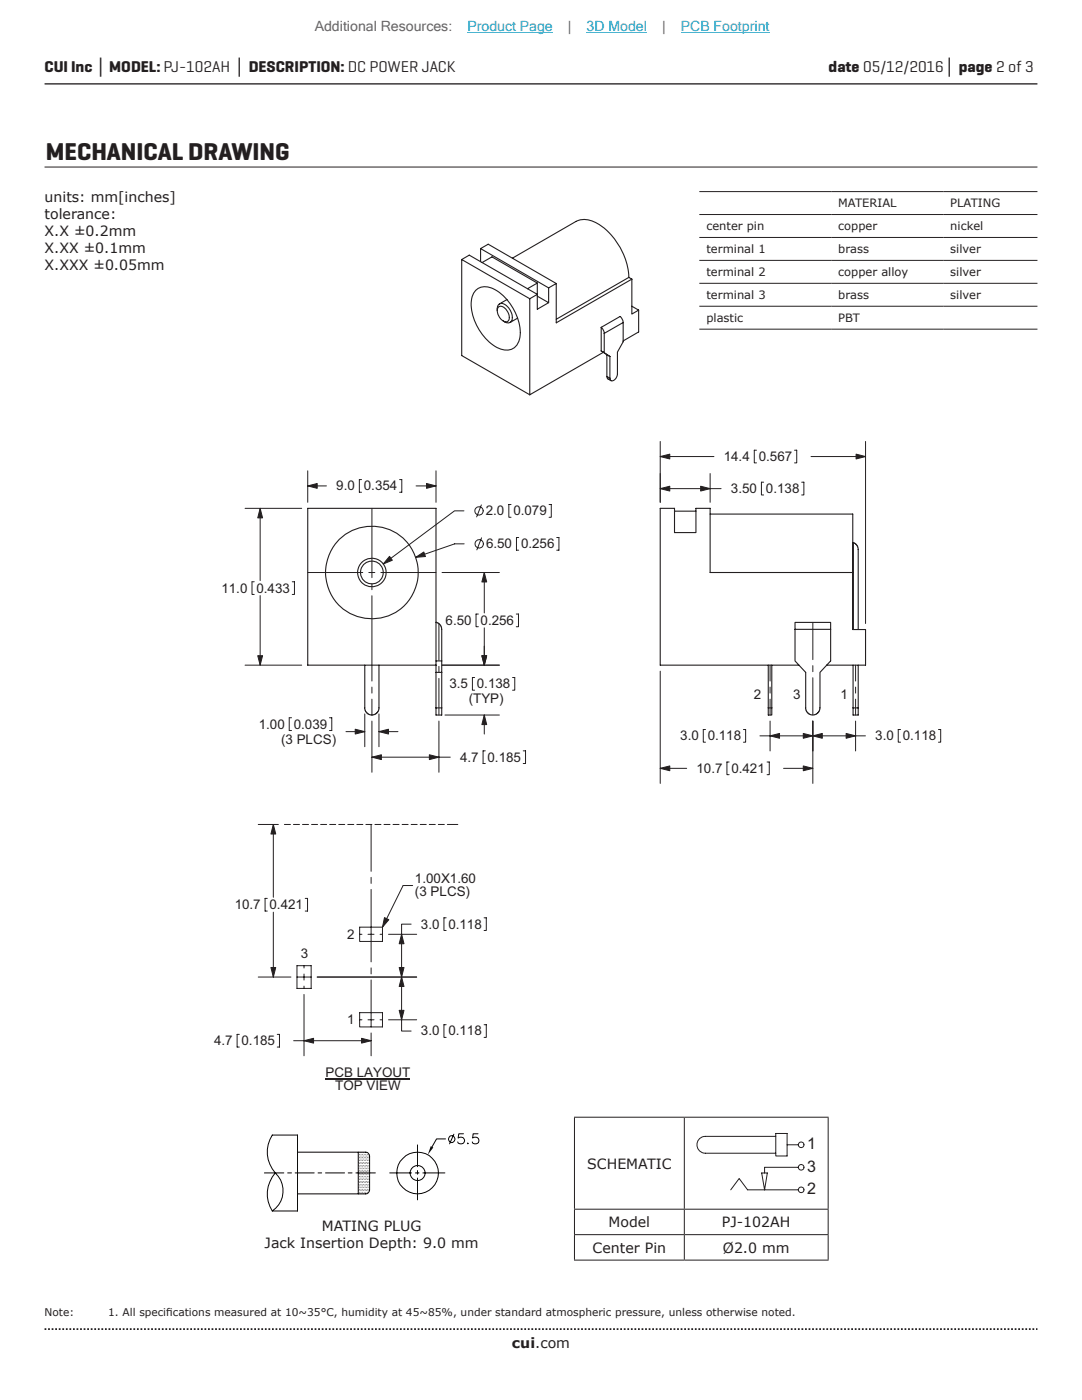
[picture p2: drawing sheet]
<svg xmlns="http://www.w3.org/2000/svg" width="216mm" height="279mm" viewBox="0 0 216 279" stroke-linecap="round" stroke-linejoin="round" font-family="sans-serif">
<path d="M8.9 16.7h198.1" fill="none" stroke="#231f20" stroke-width=".26"/>
<path d="M8.9 265.3h198.1" fill="none" stroke="#231f20" stroke-width=".35" stroke-dasharray=".4 .4 .4 .4 .4 .4" stroke-dashoffset=".7" stroke-linecap="butt"/>
<g fill="none" stroke="#231f20" stroke-width=".22">
<path d="M92.1 51.8l13.6 7.8M92.1 51.8v19.2l13.6 7.8M92.1 51.8l1.5-.9 13.6 7.8M95.1 57.7a3.4 3.4 0 0 1 4.1 .4 10.2 10.2 0 0 1 4.5 9.6 2.75 2.75 0 0 1-4.2 1.8 10.3 10.3 0 0 1-5.4-9.9l.2-.8zM95.9 49.6l1.5-.9 13.6 7.9M95.9 49.6l13.6 7.9M95.9 49.6v2.6M96.2 52.4l2-1.1 9 5.2v2.2M101.1 59.8l-1.4 .9M102.2 51.5l12.7-7.3a4.6 4.6 0 0 1 5 .8 13.9 13.9 0 0 1 5.6 10.4M105.7 59.6v19.2M107.2 58.7l-1.5 .9"/>
<path d="M107.2 59.1l2.3 1.3M107.2 56.5l-1.9 1.1M109.5 57.5v2.9l-2.3 1.3v-3M111 56.6l-1.5 .9M125.5 55.4l-14.5 8.3M125.5 55.4l.6 .3M126.1 55.7v7l1.3-.8M126.1 55.7l-15.1 8.7v-7.8M99.2 62a1.01 1.01 0 0 1 .3-1.2 1.01 1.01 0 0 1 1.3 0 2.53 2.53 0 0 1 1.1 3.5 1.22 1.22 0 0 1-1.5-.2M99.5 61.2a1.6 1.6 0 0 1 2 1.4 1.09 1.09 0 0 1-.5 1.6 2.28 2.28 0 0 1-1.7-2.7zM103.3 63.5l-1.5 .8M120 70l.4 .3-14.7 8.5"/>
<path d="M120 65.3l.4 .6 .2 .6M120 65.3v4.7M120 70l.6 .4M120.4 70.3l.7 .5M120.6 66.5v3.9M120.6 70.4l1.1 .7M121.1 75.1l.2 .5 .6 .4M121.1 70.8l.6 .3M121.1 75.1l.6 .4M121.1 70.8v4.3M121.7 71.1v4.4M124.3 64.4l-.1-.7-.5-.5-3.7 2.1"/>
<path d="M124.3 64.4v3.8l-1.1 2.1v4.3a1.22 1.22 0 0 1-1.3 1.3l-.2-.4M124.3 64.4l-3.7 2.1M126.1 61.1l1.3 .8M127.4 61.9v4.3l-3.1 1.8M134.6 102h4.3M141.7 102.6h28.5v11.7M170.2 114.3h-28.5v-12.8h-2.8v4.8h-4.3v-4.8h-2.9v31.2h27.7M170.2 114.3v11.3h2.5v7.1h-7.8M170.2 108.3l.8 .5 .2 .8v16M170.2 108.3v17.3M72.8 132.7v8.8l.4 .8 .5 .3 .5 .1M75.6 132.7v8.8l-.4 .8-1 .4"/>
<path d="M87 124.2l.8 .4 .3 1v15.7M87 132.7h-25.6v-31.2h25.6v39.8M87 131.9h1.1M87 134.2h1.1M153.3 132.7v8.6M154 132.7v8.6M158.6 125.6v6.3l2.2 2.3v7.3l.4 .8 .8 .4h.5l.5-.3 .4-.3 .2-.6v-7.3l2.1-2.3v-6.3M158.6 125.6v-1.4h7.1v1.4M158.6 125.6h7.1M170.2 132.7v8.6M171.2 132.7v8.6M87 141.3v1.4h1.1v-1.4"/>
<path d="M87 141.3h1.1M153.3 141.3v1.4h.7v-1.4M153.3 141.3h.7M170.2 141.3v1.4h1v-1.4M170.2 141.3h1"/>
<circle cx="74.2" cy="114.3" r="9.3"/>
<circle cx="74.2" cy="114.3" r="2.84"/>
<circle cx="74.2" cy="114.3" r="2.28"/>
</g>
<g fill="none" stroke="#231f20" stroke-width=".2">
<path d="M51.5 164.5h4M53.3 179.3h-.4v2.5h.4M54.5 164.5v14.6M56.7 164.5h1.3M58.6 164.5h1.2M60.4 164.5h1.2M60.9 179.3h.5v2.5h-.5M62.2 164.5h1.2M64 164.5h1.2M65.8 164.5h1.2M67.6 164.5h1.2M69.4 164.5h1.2"/>
<path d="M71.2 164.5h1.2M73 164.5h1.2M74.1 164.5v9.4M74.1 175.1v1.2M74.1 177.5v14.5M74.8 164.5h1.2M76.6 164.5h1.2M78.4 164.5h1.2M80.2 164.5h1.2M82 164.5h1.2M83.8 164.5h1.3M85.7 164.5h1.2"/>
<path d="M87.5 164.5h1.2M89.3 164.5h2.1M51.5 195h6.6M54.5 182v13M59.3 195h2.8M59.3 192.7h2.8v4.6h-2.8zM60.7 198.5v12.2M60.7 192.7v.5M60.7 194.4v1.2M60.7 196.8v.5M63.3 195h19.8M71.8 185h4.5v2.9h-4.5z"/>
<path d="M71.8 186.5h.4M73.4 186.5h1.2M74.1 193.2v1.2M74.1 195.6v9.3M75.8 186.5h.5M77.5 186.5h5.6M82 184.4h-1.9v21.4h1.9M89 183.2h-.4v2.5h.4M96.6 183.2h.4v2.5h-.4M47.8 206.4h-.5v2.6h.5M55.3 206.4h.5v2.6h-.5M58.6 207.7h15.5"/>
<path d="M71.8 202.1h4.5v2.8h-4.5zM71.8 203.5h.4M73.4 203.5h1.2M74.1 206.2v4.5M75.8 203.5h.5M77.5 203.5h5.6M89 204.5h-.4v2.5h.4M96.6 204.5h.4v2.5h-.4"/>
</g>
<path d="M80.1 195l.5 1.9h-.9z" fill="#231f20"/>
<path d="M80.1 195l.5 1.9h-.9z" fill="none" stroke="#231f20" stroke-width=".2"/>
<path d="M79.7 201.6h.9l-.5 1.9z" fill="#231f20"/>
<path d="M79.7 201.6h.9l-.5 1.9z" fill="none" stroke="#231f20" stroke-width=".2"/>
<path d="M54.1 193.1h.9l-.5 1.9z" fill="#231f20"/>
<path d="M54.1 193.1h.9l-.5 1.9z" fill="none" stroke="#231f20" stroke-width=".2"/>
<path d="M54.5 164.5l.5 1.9h-.9z" fill="#231f20"/>
<path d="M54.5 164.5l.5 1.9h-.9z" fill="none" stroke="#231f20" stroke-width=".2"/>
<path d="M72.1 207.2l2 .5-2 .5z" fill="#231f20"/>
<path d="M72.1 207.2l2 .5-2 .5z" fill="none" stroke="#231f20" stroke-width=".2"/>
<path d="M60.7 207.7l1.9-.5v1z" fill="#231f20"/>
<path d="M60.7 207.7l1.9-.5v1z" fill="none" stroke="#231f20" stroke-width=".2"/>
<path d="M80.1 186.5l.5 1.8h-.9z" fill="#231f20"/>
<path d="M80.1 186.5l.5 1.8h-.9z" fill="none" stroke="#231f20" stroke-width=".2"/>
<path d="M79.7 193.1h.9l-.5 1.9z" fill="#231f20"/>
<g fill="none" stroke="#231f20" stroke-width=".2">
<path d="M61.4 114.3h11M73.6 114.3h1.2M74.2 101.5v13.8M74.2 116.5v1.2M74.2 118.9v17M76 114.3h11M88.2 114.3h11.4M96.6 114.3v8M74.2 137.1v1.2M74.2 139.5v3.2M87.6 124.5v7.3M87.6 133v1.2"/>
<path d="M87.6 135.4v7.3M88.2 132.7h11.4M94.7 135.2h-.4v2.5h.4M95.4 122.5h-.4v2.6h.4M96.6 125.3v7.4M102.3 135.2h.4v2.5h-.4M103 122.5h.5v2.6h-.5M74.2 143.9v10.2M74.2 151.1h15.6M87.6 143.9v10.2M88.8 142.7h10.8M96.6 142.7v3.8"/>
<path d="M96.8 149.8h-.4v2.6h.4M104.4 149.8h.5v2.6h-.5M79.7 193.1h.9l-.5 1.9z"/>
</g>
<path d="M96.6 142.7l.5 1.9h-.9z" fill="#231f20"/>
<path d="M96.6 142.7l.5 1.9h-.9z" fill="none" stroke="#231f20" stroke-width=".2"/>
<path d="M96.2 130.9h.9l-.5 1.8z" fill="#231f20"/>
<path d="M96.2 130.9h.9l-.5 1.8z" fill="none" stroke="#231f20" stroke-width=".2"/>
<path d="M85.7 150.6l1.9 .5-1.9 .5z" fill="#231f20"/>
<path d="M85.7 150.6l1.9 .5-1.9 .5z" fill="none" stroke="#231f20" stroke-width=".2"/>
<path d="M74.2 151.1l1.9-.5v1z" fill="#231f20"/>
<path d="M74.2 151.1l1.9-.5v1z" fill="none" stroke="#231f20" stroke-width=".2"/>
<path d="M96.2 130.9h.9l-.5 1.8z" fill="#231f20"/>
<path d="M96.2 130.9h.9l-.5 1.8z" fill="none" stroke="#231f20" stroke-width=".2"/>
<path d="M96.6 114.3l.5 1.8h-.9z" fill="#231f20"/>
<g fill="none" stroke="#231f20" stroke-width=".2">
<path d="M96.6 114.3l.5 1.8h-.9zM131.7 133.9v22.5M153.7 132.7v3.2M153.7 137.1v1.2M153.7 139.5v3.2M162.2 124.2v7.4M162.2 132.8v1.2M162.2 135.3v7.4M170.7 132.7v3.2M170.7 137.1v1.2M170.7 139.5v3.2M131.7 153.3h5.3"/>
<path d="M140.8 145.6h-.5v2.5h.5M145.5 152.1h-.5v2.5h.5M148.3 145.6h.5v2.5h-.5M151.6 146.9h21.1M153.1 152.1h.4v2.5h-.4M153.7 143.9v6M156.3 153.3h5.9M162.2 143.9v12.5M170.7 143.9v6M179.7 145.6h-.5v2.5h.5M187.3 145.6h.4v2.5h-.4"/>
</g>
<path d="M162.2 146.9l1.9-.5v.9z" fill="#231f20"/>
<path d="M162.2 146.9l1.9-.5v.9z" fill="none" stroke="#231f20" stroke-width=".2"/>
<path d="M168.8 146.4l1.9 .5-1.9 .4z" fill="#231f20"/>
<path d="M168.8 146.4l1.9 .5-1.9 .4z" fill="none" stroke="#231f20" stroke-width=".2"/>
<path d="M153.7 146.9l1.8-.5v.9z" fill="#231f20"/>
<path d="M153.7 146.9l1.8-.5v.9z" fill="none" stroke="#231f20" stroke-width=".2"/>
<path d="M160.3 146.4l1.9 .5-1.9 .4z" fill="#231f20"/>
<path d="M160.3 146.4l1.9 .5-1.9 .4z" fill="none" stroke="#231f20" stroke-width=".2"/>
<path d="M131.7 153.3l1.9-.4v.9z" fill="#231f20"/>
<path d="M131.7 153.3l1.9-.4v.9z" fill="none" stroke="#231f20" stroke-width=".2"/>
<path d="M160.3 152.9l1.9 .4-1.9 .5z" fill="#231f20"/>
<g fill="none" stroke="#231f20" stroke-width=".2">
<path d="M61.4 97h3.7M61.4 94v6.2M72.1 95.7h-.4v2.5h.4M79.7 95.7h.5v2.5h-.5M83 97h4M87 94v6.2M48.9 101.5h11.3M50.7 116.1h-.4v2.5h.4M51.9 101.5v14.4M51.9 118.9v13.8M58.3 116.1h.5v2.5h-.5M92.6 102h-1.9l-14.2 10.6"/>
<path d="M92.6 108.5h-1.9l-7.8 2.7M96.1 100.8l-1 2.4M96.1 107.3l-1 2.4M102 100.7h-.5v2.5h.5M103.5 107.3h-.4v2.5h.4M109.6 100.7h.4v2.5h-.4M111.1 107.3h.4v2.5h-.4M48.9 132.7h11.3M58.2 143.2h-.5v2.6h.5M65.7 143.2h.5v2.6h-.5M69 146h3.8M72.8 142.5v6.5"/>
<path d="M75.6 146h3.8M75.6 142.5v6.5M160.3 152.9l1.9 .4-1.9 .5z"/>
<circle cx="95.6" cy="102" r=".83"/>
<circle cx="95.6" cy="108.5" r=".84"/>
</g>
<path d="M51.4 130.9h1l-.5 1.8z" fill="#231f20"/>
<path d="M51.4 130.9h1l-.5 1.8z" fill="none" stroke="#231f20" stroke-width=".2"/>
<path d="M61.4 97l1.9-.5v1z" fill="#231f20"/>
<path d="M61.4 97l1.9-.5v1z" fill="none" stroke="#231f20" stroke-width=".2"/>
<path d="M75.6 146l1.9-.5v1z" fill="#231f20"/>
<path d="M75.6 146l1.9-.5v1z" fill="none" stroke="#231f20" stroke-width=".2"/>
<path d="M70.9 145.5l1.9 .5-1.9 .5z" fill="#231f20"/>
<path d="M70.9 145.5l1.9 .5-1.9 .5z" fill="none" stroke="#231f20" stroke-width=".2"/>
<path d="M85.1 96.5l1.9 .5-1.9 .5z" fill="#231f20"/>
<path d="M85.1 96.5l1.9 .5-1.9 .5z" fill="none" stroke="#231f20" stroke-width=".2"/>
<path d="M82.9 111.2l1.7-1 .3 .9z" fill="#231f20"/>
<path d="M82.9 111.2l1.7-1 .3 .9z" fill="none" stroke="#231f20" stroke-width=".2"/>
<path d="M51.9 101.5l.5 1.9h-1z" fill="#231f20"/>
<path d="M51.9 101.5l.5 1.9h-1z" fill="none" stroke="#231f20" stroke-width=".2"/>
<path d="M77.7 111l.6 .8-1.8 .8z" fill="#231f20"/>
<path d="M77.7 111l.6 .8-1.8 .8zM82.3 176.7h-1.9l-4.1 8.3M64.9 215.3h17" fill="none" stroke="#231f20" stroke-width=".2"/>
<path d="M76.7 183.1l.9 .4-1.3 1.5z" fill="#231f20"/>
<path d="M131.7 97.5h12.2M131.7 88.1v12.1M131.7 91.1h10.8M141.7 94.5v5.7M151 89.8h-.5v2.6h.5M152.4 96.2h-.5v2.6h.5M158.5 89.8h.5v2.6h-.5M160 96.2h.4v2.6h-.4M161.8 91.1h10.9M172.7 88.1v36.3M76.7 183.1l.9 .4-1.3 1.5z" fill="none" stroke="#231f20" stroke-width=".2"/>
<path d="M131.7 91.1l1.9-.5v1z" fill="#231f20"/>
<path d="M131.7 91.1l1.9-.5v1z" fill="none" stroke="#231f20" stroke-width=".2"/>
<path d="M170.8 90.6l1.9 .5-1.9 .5z" fill="#231f20"/>
<path d="M170.8 90.6l1.9 .5-1.9 .5z" fill="none" stroke="#231f20" stroke-width=".2"/>
<path d="M131.7 97.5l1.9-.5v1z" fill="#231f20"/>
<path d="M131.7 97.5l1.9-.5v1z" fill="none" stroke="#231f20" stroke-width=".2"/>
<path d="M139.8 97l1.9 .5-1.9 .5z" fill="#231f20"/>
<g fill="none" stroke="#231f20" stroke-width=".2">
<path d="M8.9 33.3h198.1M139.5 38.2h67.5M139.5 42.8h67.5M139.5 47.4h67.5M139.5 52h67.5M139.5 56.5h67.5M139.5 61.1h67.5M139.5 65.7h67.5M139.8 97l1.9 .5-1.9 .5zM114.5 223h50.8M114.6 223.1v18.1M136.5 223.1v18.1"/>
<path d="M145.8 237.5l1.7-2.3 1.7 2.3h10.1M152 234.1h1.1l-.5 3.4zM154.8 226.8h-14a1.68 1.68 0 0 0-1.7 1.7 1.68 1.68 0 0 0 1.7 1.7h14M154.8 226.2h2.3v4.5h-2.3zM157.1 228.5h2.2M159.3 233h-6.7v1.1M165.3 223.1v18.1M114.5 241.3h50.8M114.5 246.4h50.8M114.5 251.5h50.8M114.6 241.4v4.9M114.6 246.5v4.9"/>
<path d="M136.5 241.4v4.9M136.5 246.5v4.9M165.3 241.4v4.9M165.3 246.5v4.9"/>
<circle cx="159.9" cy="233" r=".56"/>
<circle cx="159.9" cy="228.5" r=".56"/>
<circle cx="159.9" cy="237.5" r=".56"/>
</g>
<g fill="none" stroke="#040503" stroke-width=".2">
<path d="M52.7 234.1h3.9M54.9 234.1a6.2 6.2 0 0 1-.6-7.6h5.1v15.2h-5.1a6.3 6.3 0 0 1 .6-7.6 4.9 4.9 0 0 1-.6 7.6M57.4 234.1h.8M58.9 234.1h3.8M59.4 229.9h13.6a.8 .8 0 0 1 .7 .8v6.8a.8 .8 0 0 1-.7 .8h-13.6M63.5 234.1h.7M65 234.1h3.8M69.5 234.1h.7M71 234.1h3.9M71.5 229.9v8.4M77.8 234.1h4.3M82.9 234.1h.7"/>
<path d="M83.3 228.5v4.3M83.3 233.6v.7M83.3 235.1v4.4M84.4 234.1h4.4M88.9 227.3h-1.8l-.9 1.6"/>
<circle cx="83.3" cy="234.1" r="4.2"/>
<circle cx="83.3" cy="234.1" r="1.5"/>
</g>
<path d="M86 228.7l.5 .3-1.1 1.5z" fill="#040503"/>
<g fill="none" stroke="#040503" stroke-width=".2">
<path d="M71.6 230v.1M71.6 230.7v.1M71.6 231.3v.1M71.6 231.9v.1M71.6 232.5v.1M71.6 233.2v.1M71.6 233.8v.1M71.6 234.4v.1M71.6 235.1h.1M71.6 235.7v.1M71.6 236.3v.1M71.6 236.9v.1"/>
<path d="M71.6 237.6v.1M71.6 238.2v.1M71.7 230.3v.1M71.7 231v.1M71.7 231.6v.1M71.7 232.2v.1M71.7 232.8v.1M71.7 233.5v.1M71.7 234.1v.1M71.7 234.7v.1M71.7 235.4h.1M71.7 236v.1"/>
<path d="M71.7 236.6v.1M71.7 237.3v.1M71.7 237.9v.1M71.9 230v.1M71.9 230.7v.1M71.9 231.3v.1M71.9 231.9v.1M71.9 232.5v.1M71.9 233.2v.1M71.9 233.8v.1M71.9 234.4v.1M71.9 235.1h.1"/>
<path d="M71.9 235.7v.1M71.9 236.3v.1M71.9 236.9v.1M71.9 237.6v.1M71.9 238.2v.1M72 230.3v.1M72 231v.1M72 231.6v.1M72 232.2v.1M72 232.8v.1M72 233.5v.1M72 234.1v.1"/>
<path d="M72 234.7v.1M72 235.4h.1M72 236v.1M72 236.6v.1M72 237.3v.1M72 237.9v.1M72.2 230v.1M72.2 230.7v.1M72.2 231.3v.1M72.2 231.9v.1M72.2 232.5v.1M72.2 233.2v.1"/>
<path d="M72.2 233.8v.1M72.2 234.4v.1M72.2 235.1h.1M72.2 235.7v.1M72.2 236.3v.1M72.2 236.9v.1M72.2 237.6v.1M72.2 238.2v.1M72.3 230.3v.1M72.3 231v.1M72.3 231.6v.1M72.3 232.2v.1"/>
<path d="M72.3 232.8v.1M72.3 233.5v.1M72.3 234.1v.1M72.3 234.7v.1M72.3 235.4h.1M72.3 236v.1M72.3 236.6v.1M72.3 237.3v.1M72.3 237.9v.1M72.5 230v.1M72.5 230.7v.1M72.5 231.3v.1"/>
<path d="M72.5 231.9v.1M72.5 232.5v.1M72.5 233.2v.1M72.5 233.8v.1M72.5 234.4v.1M72.5 235.1h.1M72.5 235.7v.1M72.5 236.3v.1M72.5 236.9v.1M72.5 237.6v.1M72.5 238.2v.1M72.7 230.3v.1"/>
<path d="M72.7 231v.1M72.7 231.6v.1M72.7 232.2v.1M72.7 232.8v.1M72.7 233.5v.1M72.7 234.1v.1M72.7 234.7v.1M72.7 235.4h.1M72.7 236v.1M72.7 236.6v.1M72.7 237.3v.1M72.7 237.9v.1"/>
<path d="M72.9 230v.1M72.9 230.7v.1M72.9 231.3v.1M72.9 231.9v.1M72.9 232.5v.1M72.9 233.2v.1M72.9 233.8v.1M72.9 234.4v.1M72.9 235.1h.1M72.9 235.7v.1M72.9 236.3v.1M72.9 236.9v.1"/>
<path d="M72.9 237.6v.1M72.9 238.2v.1M73 230.3v.1M73 231v.1M73 231.6v.1M73 232.2v.1M73 232.8v.1M73 233.5v.1M73 234.1v.1M73 234.7v.1M73 235.4h.1M73 236v.1"/>
<path d="M73 236.6v.1M73 237.3v.1M73 237.9v.1M73.2 230v.1M73.2 230.7v.1M73.2 231.3v.1M73.2 231.9v.1M73.2 232.5v.1M73.2 233.2v.1M73.2 233.8v.1M73.2 234.4v.1M73.2 235.1h.1"/>
<path d="M73.2 235.7v.1M73.2 236.3v.1M73.2 236.9v.1M73.2 237.6v.1M73.3 230.3v.1M73.3 231v.1M73.3 231.6v.1M73.3 232.2v.1M73.3 232.8v.1M73.3 233.5v.1M73.3 234.1v.1M73.3 234.7v.1"/>
<path d="M73.3 235.4h.1M73.3 236v.1M73.3 236.6v.1M73.3 237.3v.1M73.3 237.9v.1M73.4 230.7v.1M73.4 231.3v.1M73.4 231.9v.1M73.4 232.5v.1M73.4 233.2v.1M73.4 233.8v.1M73.4 234.4v.1"/>
<path d="M73.4 235.1h.1M73.4 235.7v.1M73.4 236.3v.1M73.4 236.9v.1M73.4 237.6v.1M73.6 230.3v.1M73.6 231v.1M73.6 231.6v.1M73.6 232.2v.1M73.6 232.8v.1M73.6 233.5v.1M73.6 234.1v.1"/>
<path d="M73.6 234.7v.1M73.6 235.4h.1M73.6 236v.1M73.6 236.6v.1M73.6 237.3v.1M83.2 234.1h.2M83.3 234v.2M90.6 226.4l-.9 1.9M92.5 226.3h-1l-.1 .8a.73 .73 0 0 1 1.1 0 .73 .73 0 0 1-.1 1.1 .73 .73 0 0 1-1.1-.3M93.3 228.1v.2l.2-.1M95.4 226.3h-1l-.1 .8a.71 .71 0 0 1 1.1 0 .71 .71 0 0 1-.1 1.1 .71 .71 0 0 1-1.1-.3"/>
<circle cx="90.1" cy="227.3" r=".66"/>
</g>
<path d="M93.3 6.5h17M117.1 6.5h12M135.8 6.5h17.8" fill="none" stroke="#23a4c6" stroke-width=".2"/>
<text font-size="4.9" fill="#231f20" x="9.1" y="31.9">MECHANICAL DRAWING</text>
<g font-size="3.2" fill="#231f20">
<text x="8.9" y="14.3">CUI Inc │ MODEL: PJ-102AH │ DESCRIPTION: DC POWER JACK</text>
<text x="165.3" y="14.3">date 05/12/2016│ page 2 of 3</text>
<text x="161" y="233.9">3</text>
<text x="161" y="229.4">1</text>
<text x="161" y="238.4">2</text>
</g>
<g font-size="2.8" fill="#63676b">
<text x="62.8" y="6.1">Additional Resources:</text>
<text x="113.3" y="6.1">|</text>
<text x="132.1" y="6.1">|</text>
</g>
<g font-size="2.8" fill="#23a4c6">
<text x="93.3" y="6.1">Product Page</text>
<text x="117.1" y="6.1">3D Model</text>
<text x="135.8" y="6.1">PCB Footprint</text>
</g>
<g font-size="2.8" fill="#231f20">
<text x="8.9" y="40.3">units: mm[inches]</text>
<text x="8.9" y="43.7">tolerance:</text>
<text x="8.9" y="47.1">X.X ±0.2mm</text>
<text x="8.9" y="50.5">X.XX ±0.1mm</text>
<text x="8.9" y="53.9">X.XXX ±0.05mm</text>
<text x="117.2" y="233.2">SCHEMATIC</text>
<text x="64.2" y="245.6">MATING PLUG</text>
<text x="121.4" y="244.9">Model</text>
<text x="144" y="244.9">PJ-102AH</text>
<text x="52.8" y="249">Jack Insertion Depth: 9.0 mm</text>
<text x="118.2" y="250">Center Pin</text>
<text x="144.2" y="250">Ø2.0 mm</text>
<text x="102.2" y="269">cui.com</text>
</g>
<g font-size="2.7" fill="#231f20">
<text x="144.4" y="92">14.4</text>
<text x="151.4" y="92">0.567</text>
<text x="67.1" y="97.9">9.0</text>
<text x="72.6" y="97.9">0.354</text>
<text x="145.9" y="98.4">3.50 0.138</text>
<text x="96.9" y="102.9">2.0 0.079</text>
<text x="97" y="109.4">6.50</text>
<text x="104" y="109.4">0.256</text>
<text x="44.2" y="118.3">11.0</text>
<text x="51.2" y="118.3">0.433</text>
<text x="88.9" y="124.7">6.50 0.256</text>
<text x="89.7" y="137.4">3.5</text>
<text x="95.1" y="137.4">0.138</text>
<text x="93.5" y="140.4">(TYP)</text>
<text x="150.4" y="139.5">2</text>
<text x="158.3" y="139.5">3</text>
<text x="167.7" y="139.5">1</text>
<text x="51.6" y="145.4">1.00</text>
<text x="56.1" y="148.4">(3 PLCS)</text>
<text x="58.6" y="145.4">0.039</text>
<text x="135.7" y="147.7">3.0 0.118</text>
<text x="174.7" y="147.7">3.0 0.118</text>
<text x="91.8" y="152">4.7</text>
<text x="97.3" y="152">0.185</text>
<text x="139" y="154.2">10.7</text>
<text x="145.9" y="154.2">0.421</text>
<text x="82.8" y="178.8">(3 PLCS)</text>
<text x="82.8" y="176.1">1.00X1.60</text>
<text x="46.8" y="181.4">10.7</text>
<text x="53.8" y="181.4">0.421</text>
<text x="84" y="185.3">3.0 0.118</text>
<text x="60" y="191.2">3</text>
<text x="69.3" y="187.3">2</text>
<text x="42.7" y="208.6">4.7</text>
<text x="48.2" y="208.6">0.185</text>
<text x="69.3" y="204.4">1</text>
<text x="84" y="206.7">3.0</text>
<text x="89.5" y="206.7">0.118</text>
<text x="64.9" y="214.9">PCB LAYOUT</text>
<text x="66.9" y="217.6">TOP VIEW</text>
</g>
<g font-size="2.3" fill="#231f20">
<text x="167.3" y="41.4">MATERIAL</text>
<text x="189.6" y="41.4">PLATING</text>
<text x="141" y="46">center pin</text>
<text x="167.3" y="46">copper</text>
<text x="189.6" y="46">nickel</text>
<text x="141" y="50.6">terminal 1</text>
<text x="167.3" y="50.6">brass</text>
<text x="189.6" y="50.6">silver</text>
<text x="141" y="55.1">terminal 2</text>
<text x="141" y="59.7">terminal 3</text>
<text x="167.3" y="55.1">copper alloy</text>
<text x="167.3" y="59.7">brass</text>
<text x="189.6" y="55.1">silver</text>
<text x="189.6" y="59.7">silver</text>
<text x="141" y="64.3">plastic</text>
<text x="167.3" y="64.3">PBT</text>
</g>
<g font-size="2.1" fill="#231f20">
<text x="8.9" y="262.7">Note:</text>
<text x="21.6" y="262.7">1. All specif</text>
<text x="33.2" y="262.7">ications measured at 10~35°C, humidity at 45~85%, under standard atmospheric pressure, unless otherwise noted.</text>
</g>
</svg>
